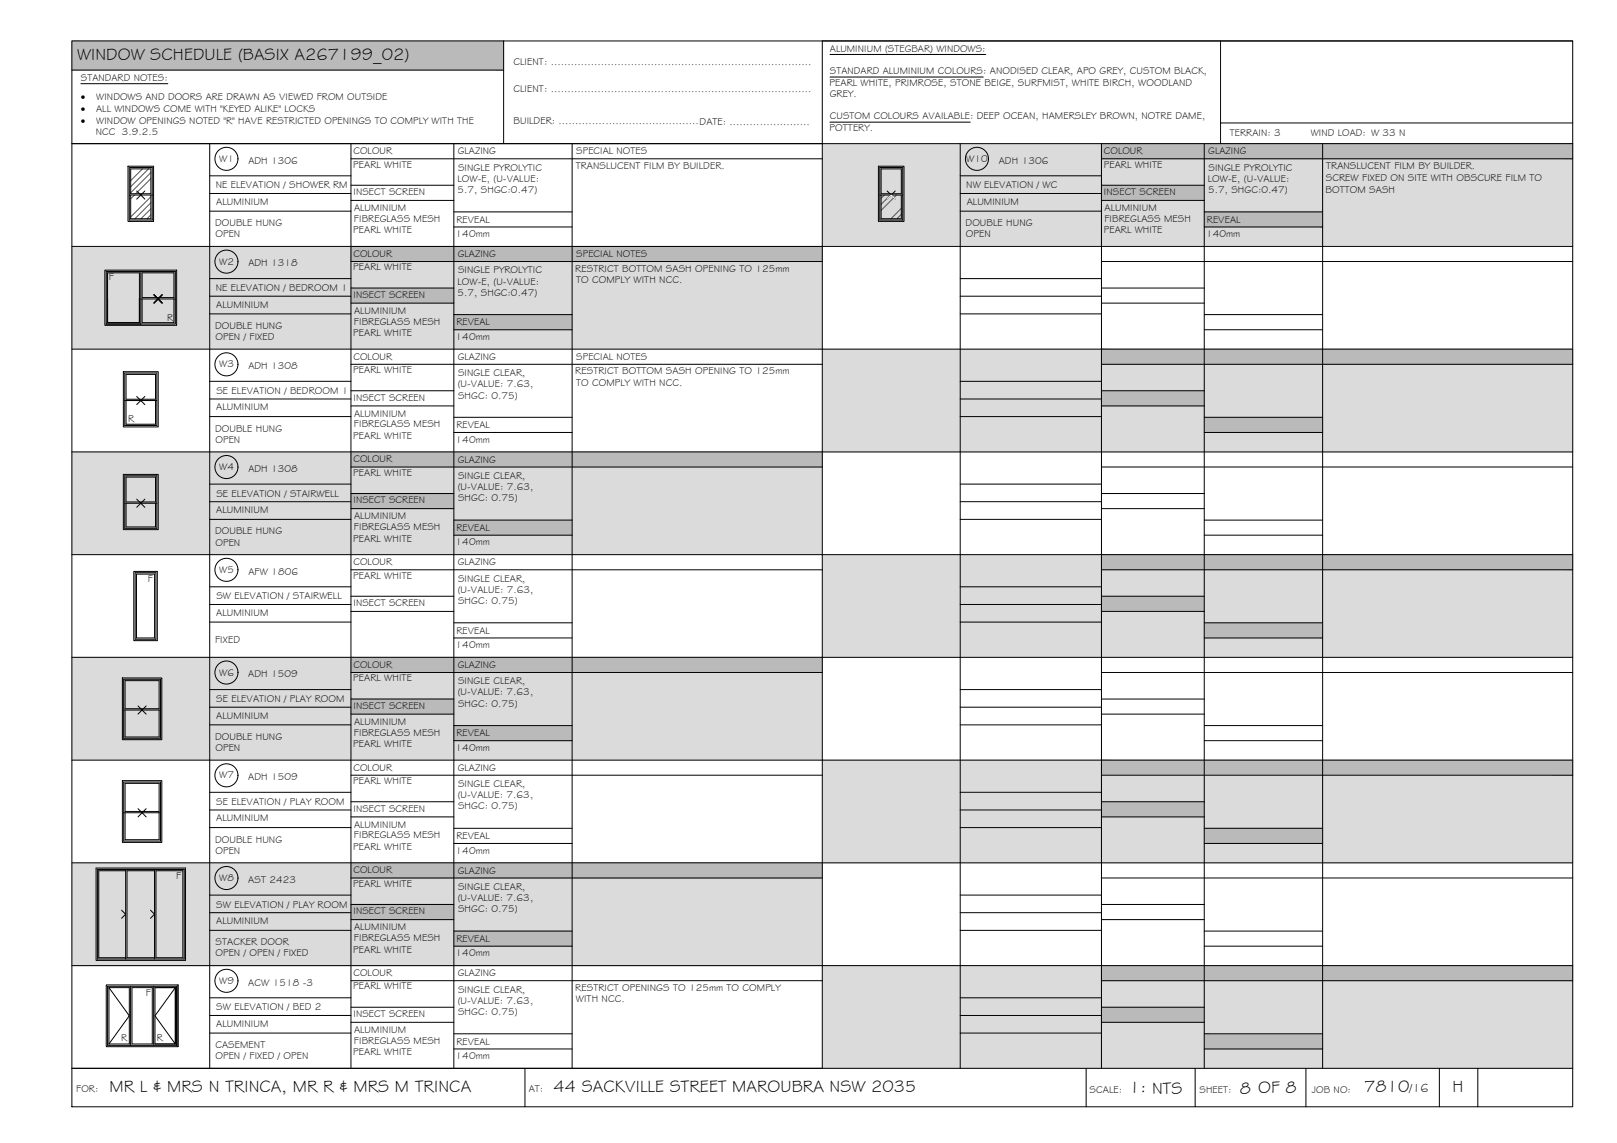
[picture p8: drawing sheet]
<svg xmlns="http://www.w3.org/2000/svg" width="420mm" height="297mm" viewBox="0 0 420 297" stroke-linecap="round" stroke-linejoin="round" font-family="sans-serif">
<!-- layer: WINDOWS -->
<g fill="none" stroke="#000" stroke-width=".26">
<path d="M33.6 43.5h6v13.7h-6zM33.6 50.7h6M34 43.9h5.2v6.4h-5.2zM34 50.7v6.1h5.2v-6.1M35.5 49.6l1.1 1.1 1-1.1M35.5 51.7l1.1-1 1 1M228.6 43.5h6v13.7h-6zM228.6 50.7h6M228.9 43.9h5.3v6.4h-5.3zM228.9 50.7v6.1h5.3v-6.1M230.5 49.6l1.1 1.1 1-1.1M230.5 51.7l1.1-1 1 1"/>
<path d="M27.6 70.6h18v13.6h-18zM27.9 77.7v6.2h8.3h-8.3v-13h8.3v13v-6.2M36.6 70.6v13.6h-9M36.6 77.7h9M36.9 77.7v6.2h8.3v-6.2M36.9 70.9h8.3v6.4h-8.3zM40 76.6l2.1 2.2-2.1-2.2M40 76.6l2.1 2.2M42.1 76.6l-2.1 2.2M32.4 96.9h8.4v13.7h-8.4zM32.8 97.3h7.6v6.5h-7.6zM32.4 104.1h8.4"/>
<path d="M32.8 104.1v6.2h7.6v-6.2M35.5 103l1.1 1.1 1-1.1M35.5 105.1l1.1-1 1 1M32.4 123.6h8.4v13.7h-8.4zM32.4 130.8h8.4M32.8 124h7.6v6.4h-7.6zM32.8 130.8v6.1h7.6v-6.1M35.5 129.7l1.1 1.1 1-1.1M35.5 131.8l1.1-1 1 1M35.1 148.8h5.4v17.3h-5.4zM35.5 149.2h4.7v16.6h-4.7zM32.1 176.5h9.6v15.4h-9.6z"/>
<path d="M32.5 176.9h8.8v7.3h-8.8zM32.1 184.5h9.6M32.5 184.5v7h8.8v-7M35.9 183.5l1 1 1.1-1M35.9 185.6l1-1.1 1.1 1.1M32.1 203.2h9.6v15.4h-9.6zM32.1 211.2h9.6M32.5 203.6h8.8v7.3h-8.8zM32.5 211.2v7h8.8v-7M35.9 210.2l1 1 1.1-1M35.9 212.3l1-1.1 1.1 1.1M25.3 225.9h22.6v23.3h-22.6z"/>
<path d="M31.6 236.5l1 1.1-1 1M32.6 226.3h-6.9v22.6h6.9M32.6 225.9v23.3M39.1 236.5l1.1 1.1-1.1 1M40.2 225.9v23.3M40.2 226.3h-7.2v22.6h7.2M40.5 226.3h7v22.6h-7zM27.9 256.3h18v15.4h-18zM28.3 256.7l5.3 7.3-5.3 7.3M28.3 256.7h5.3v14.6h-5.3M28.3 256.7v14.6M33.9 256.3v15.4"/>
<path d="M34.3 256.7h5.3v14.6h-5.3zM39.9 256.3v15.4M45.6 256.7v14.6h-5.3M45.6 256.7l-5.3 7.3 5.3 7.3M45.6 256.7h-5.3v14.6M45.6 256.7v14.6M40.3 271.3h5.3"/>
<circle cx="58.8" cy="41.3" r="3"/>
<circle cx="253.8" cy="41.3" r="3"/>
<circle cx="58.8" cy="68" r="3"/>
<circle cx="58.8" cy="94.7" r="3"/>
<circle cx="58.8" cy="121.4" r="3"/>
<circle cx="58.8" cy="148.1" r="3"/>
<circle cx="58.8" cy="174.8" r="3"/>
<circle cx="58.8" cy="201.5" r="3"/>
<circle cx="58.8" cy="228.2" r="3"/>
<circle cx="58.8" cy="254.9" r="3"/>
</g>
<!-- layer: NEWWORK -->
<path d="M33.3 43.2h6.6v14.3h-6.6zM228.2 43.2h6.7v14.3h-6.7zM27.2 70.2h18.7v14.4h-18.7zM32.1 96.6h9v14.3h-9zM32.1 123.3h9v14.3h-9zM34.8 148.5h6.1v18h-6.1zM31.8 176.2h10.2v16h-10.2zM31.8 202.9h10.2v16h-10.2zM25 225.6h23.2v24h-23.2zM27.6 256h18.7v16h-18.7z" fill="none" stroke="#000" stroke-width=".26"/>
<!-- layer: HATCH -->
<g fill="none" stroke="#545454" stroke-width=".26">
<path d="M34.9 50.7l-.9 1M37 43.9l-3 3M38.6 43.9l-4.6 4.6M39.2 51.1l-5.2 5.3M39.2 44.8l-5.2 5.3M39.2 46.4l-3.9 3.9M39.2 52.7l-4.1 4.1M39.2 54.3l-2.6 2.5M39.2 55.8l-1 1M229.8 50.7l-.9 .8M231.4 50.7l-2.5 2.4M232.9 50.7l-4 4"/>
<path d="M234.2 54.1l-2.7 2.7M234.2 55.7l-1.1 1.1"/>
</g>
<!-- layer: WINDOW SCHEDULE HATCH -->
<g fill="#dbdbdb" stroke="#dbdbdb" stroke-width=".26">
<path d="M213.7 37.3l195 26.7v-26.7zM213.7 37.3l195 26.7h-195z"/>
<path d="M18.7 64l195 26.7v-26.7zM18.7 64l195 26.7h-195z"/>
<path d="M213.7 90.7l195 26.7v-26.7zM213.7 90.7l195 26.7h-195z"/>
<path d="M18.7 117.4l195 26.7v-26.7zM18.7 117.4l195 26.7h-195z"/>
<path d="M213.7 144.1l195 26.7v-26.7zM213.7 144.1l195 26.7h-195z"/>
<path d="M18.7 170.8l195 26.7v-26.7zM18.7 170.8l195 26.7h-195z"/>
<path d="M213.7 197.5l195 26.7v-26.7zM213.7 197.5l195 26.7h-195z"/>
<path d="M18.7 224.2l195 26.7v-26.7zM18.7 224.2l195 26.7h-195z"/>
<path d="M213.7 250.9l195 26.7v-26.7zM213.7 250.9l195 26.7h-195z"/>
</g>
<g fill="#bababa" stroke="#bababa" stroke-width=".26">
<path d="M18.7 10.6l112.2 7.6v-7.6zM18.7 10.6l112.2 7.6h-112.2z"/>
<path d="M286.2 37.3l122.5 4v-4zM286.2 37.3l122.5 4h-122.5z"/>
<path d="M286.2 48.1l26.7 4v-4zM286.2 48.1l26.7 4h-26.7z"/>
<path d="M312.9 55.1l30.8 3.9v-3.9zM312.9 55.1l30.8 3.9h-30.8z"/>
<path d="M91.2 64l122.5 4v-4zM91.2 64l122.5 4h-122.5z"/>
<path d="M91.2 74.9l26.7 3.9v-3.9zM91.2 74.9l26.7 3.9h-26.7z"/>
<path d="M117.9 81.8l30.8 3.9v-3.9zM117.9 81.8l30.8 3.9h-30.8z"/>
<path d="M286.2 90.7l122.5 4v-4zM286.2 90.7l122.5 4h-122.5z"/>
<path d="M286.2 101.6l26.7 3.9v-3.9zM286.2 101.6l26.7 3.9h-26.7z"/>
<path d="M312.9 108.5l30.8 3.9v-3.9zM312.9 108.5l30.8 3.9h-30.8z"/>
<path d="M91.2 117.4l122.5 4v-4zM91.2 117.4l122.5 4h-122.5z"/>
<path d="M91.2 128.3l26.7 3.9v-3.9zM91.2 128.3l26.7 3.9h-26.7z"/>
<path d="M117.9 135.2l30.8 3.9v-3.9zM117.9 135.2l30.8 3.9h-30.8z"/>
<path d="M286.2 144.1l122.5 4v-4zM286.2 144.1l122.5 4h-122.5z"/>
<path d="M286.2 155l26.7 3.9v-3.9zM286.2 155l26.7 3.9h-26.7z"/>
<path d="M312.9 161.9l30.8 3.9v-3.9zM312.9 161.9l30.8 3.9h-30.8z"/>
<path d="M91.2 170.8l122.5 4v-4zM91.2 170.8l122.5 4h-122.5z"/>
<path d="M91.2 181.6l26.7 4v-4zM91.2 181.6l26.7 4h-26.7z"/>
<path d="M117.9 188.6l30.8 3.9v-3.9zM117.9 188.6l30.8 3.9h-30.8z"/>
<path d="M286.2 197.5l122.5 4v-4zM286.2 197.5l122.5 4h-122.5z"/>
<path d="M286.2 208.4l26.7 3.9v-3.9zM286.2 208.4l26.7 3.9h-26.7z"/>
<path d="M312.9 215.3l30.8 3.9v-3.9zM312.9 215.3l30.8 3.9h-30.8z"/>
<path d="M91.2 224.2l122.5 4v-4zM91.2 224.2l122.5 4h-122.5z"/>
<path d="M91.2 235l26.7 4v-4zM91.2 235l26.7 4h-26.7z"/>
<path d="M117.9 242l30.8 3.9v-3.9zM117.9 242l30.8 3.9h-30.8z"/>
<path d="M286.2 250.9l122.5 4v-4zM286.2 250.9l122.5 4h-122.5z"/>
<path d="M286.2 261.8l26.7 3.9v-3.9zM286.2 261.8l26.7 3.9h-26.7z"/>
<path d="M312.9 268.7l30.8 3.9v-3.9zM312.9 268.7l30.8 3.9h-30.8z"/>
</g>
<!-- layer: BORDER -->
<g fill="none" stroke="#000" stroke-width=".26">
<path d="M18.7 10.6h390v277h-390zM18.7 18.2h112.2M130.9 10.6v26.7M317.1 10.6v26.7M408.7 10.6h-195v267M18.7 37.3h390M54.5 37.3v240.3M91.2 37.3v240.3M117.9 37.3v240.3M148.7 37.3v240.3M249.5 37.3v240.3M286.2 37.3v240.3"/>
<path d="M312.9 37.3v240.3M317.1 32h91.6M343.7 37.3v240.3M54.5 45.7h36.7M54.5 50.3h36.7M54.5 54.9h36.7M91.2 41.3h122.5M91.2 48.1h26.7M91.2 52.1h26.7M117.9 55.1h30.8M117.9 59h30.8M249.5 45.7h36.7"/>
<path d="M249.5 50.3h36.7M249.5 54.9h36.7M286.2 41.3h122.5M286.2 48.1h26.7M286.2 52.1h26.7M312.9 55.1h30.8M312.9 59h30.8M18.7 64h390M54.5 72.4h36.7M54.5 77h36.7M91.2 68h122.5M91.2 74.9h26.7"/>
<path d="M91.2 78.8h26.7M249.5 72.4h36.7M249.5 77h36.7M286.2 68h122.5M286.2 74.9h26.7M286.2 78.8h26.7M18.7 90.7h390M54.5 81.6h36.7M54.5 99.1h36.7M91.2 94.7h122.5M117.9 81.8h30.8M117.9 85.7h30.8"/>
<path d="M249.5 81.6h36.7M249.5 99.1h36.7M286.2 94.7h122.5M312.9 81.8h30.8M312.9 85.7h30.8M18.7 117.4h390M54.5 103.7h36.7M54.5 108.3h36.7M91.2 101.6h26.7M91.2 105.5h26.7M117.9 108.5h30.8M117.9 112.4h30.8"/>
<path d="M249.5 103.7h36.7M249.5 108.3h36.7M286.2 101.6h26.7M286.2 105.5h26.7M312.9 108.5h30.8M312.9 112.4h30.8M54.5 125.8h36.7M54.5 130.4h36.7M54.5 135h36.7M91.2 121.4h122.5M91.2 128.3h26.7M91.2 132.2h26.7"/>
<path d="M117.9 135.2h30.8M117.9 139.1h30.8M249.5 125.8h36.7M249.5 130.4h36.7M249.5 135h36.7M286.2 121.4h122.5M286.2 128.3h26.7M286.2 132.2h26.7M312.9 135.2h30.8M312.9 139.1h30.8M18.7 144.1h390M54.5 152.5h36.7"/>
<path d="M54.5 157.1h36.7M91.2 148.1h122.5M91.2 155h26.7M91.2 158.9h26.7M249.5 152.5h36.7M249.5 157.1h36.7M286.2 148.1h122.5M286.2 155h26.7M286.2 158.9h26.7M18.7 170.8h390M54.5 161.7h36.7M54.5 179.2h36.7"/>
<path d="M91.2 174.8h122.5M117.9 161.9h30.8M117.9 165.8h30.8M249.5 161.7h36.7M249.5 179.2h36.7M286.2 174.8h122.5M312.9 161.9h30.8M312.9 165.8h30.8M18.7 197.5h390M54.5 183.8h36.7M54.5 188.4h36.7M91.2 181.7h26.7"/>
<path d="M91.2 185.6h26.7M117.9 188.6h30.8M117.9 192.5h30.8M249.5 183.8h36.7M249.5 188.4h36.7M286.2 181.7h26.7M286.2 185.6h26.7M312.9 188.6h30.8M312.9 192.5h30.8M54.5 205.9h36.7M54.5 210.5h36.7M54.5 215.1h36.7"/>
<path d="M91.2 201.5h122.5M91.2 208.4h26.7M91.2 212.3h26.7M117.9 215.3h30.8M117.9 219.2h30.8M249.5 205.9h36.7M249.5 210.5h36.7M249.5 215.1h36.7M286.2 201.5h122.5M286.2 208.4h26.7M286.2 212.3h26.7M312.9 215.3h30.8"/>
<path d="M312.9 219.2h30.8M18.7 224.2h390M54.5 232.6h36.7M54.5 237.2h36.7M91.2 228.2h122.5M91.2 235h26.7M91.2 239h26.7M249.5 232.6h36.7M249.5 237.2h36.7M286.2 228.2h122.5M286.2 235h26.7M286.2 239h26.7"/>
<path d="M18.7 250.9h390M54.5 241.8h36.7M54.5 259.3h36.7M91.2 254.9h122.5M117.9 242h30.8M117.9 245.9h30.8M249.5 241.8h36.7M249.5 259.3h36.7M286.2 254.9h122.5M312.9 242h30.8M312.9 245.9h30.8M18.7 277.6h390"/>
<path d="M54.5 263.9h36.7M54.5 268.5h36.7M91.2 261.8h26.7M91.2 265.7h26.7M117.9 268.7h30.8M117.9 272.6h30.8M136.4 277.6v10M249.5 263.9h36.7M249.5 268.5h36.7M282.2 277.6v10M286.2 261.8h26.7M286.2 265.7h26.7"/>
<path d="M310.5 277.6v10M312.9 268.7h30.8M312.9 272.6h30.8M339.3 277.6v10M374 277.6v10M384 277.6v10"/>
</g>
<!-- layer: TEXT -->
<path d="M215.7 14.2h40.4M21 21.8h22.6M215.6 31.7h36.5M215.7 20h39.8" fill="none" stroke="#000" stroke-width=".26"/>
<!-- layer: MASK -->
<path d="M230.5 51.7l1.1-1 1 1" fill="none" stroke="#fff" stroke-width=".26"/>
<g font-size="4.5">
<text x="20" y="15.6">WINDOW SCHEDULE (BASIX A267199_02)</text>
<text x="28.5" y="283.7">MR L &amp; MRS N TRINCA, MR R &amp; MRS M TRINCA</text>
<text x="143.8" y="283.7">44 SACKVILLE STREET MAROUBRA NSW 2035</text>
<text x="293.4" y="284">1: NTS</text>
<text x="322.2" y="284.2">8 OF 8</text>
<text x="354.5" y="283.9">7810</text>
<text x="377.4" y="283.8">H</text>
</g>
<text font-size="3.2" x="366.3" y="283.9">/16</text>
<g font-size="2.6">
<text x="133.4" y="16.9">CLIENT: ..............................................................................</text>
<text x="215.7" y="13.5">ALUMINIUM (STEGBAR) WINDOWS:</text>
<text x="21" y="21.1">STANDARD NOTES:</text>
<text x="215.6" y="22.2">PEARL WHITE, PRIMROSE, STONE BEIGE, SURFMIST, WHITE BIRCH, WOODLAND</text>
<text x="215.7" y="19.3">STANDARD ALUMINIUM COLOURS: ANODISED CLEAR, APO GREY, CUSTOM BLACK,</text>
<text x="21" y="26.1">·</text>
<text x="21" y="29.1">·</text>
<text x="25" y="29.1">ALL WINDOWS COME WITH &quot;KEYED ALIKE&quot; LOCKS</text>
<text x="25" y="26.1">WINDOWS AND DOORS ARE DRAWN AS VIEWED FROM OUTSIDE</text>
<text x="133.4" y="24">CLIENT: ..............................................................................</text>
<text x="215.6" y="25.2">GREY.</text>
<text x="21" y="32.1">·</text>
<text x="24.9" y="35.1">NCC 3.9.2.5</text>
<text x="25" y="32.1">WINDOW OPENINGS NOTED &quot;R&quot; HAVE RESTRICTED OPENINGS TO COMPLY WITH THE</text>
<text x="133.4" y="32.3">BUILDER: ..........................................DATE: ........................</text>
<text x="215.6" y="34">POTTERY.</text>
<text x="215.6" y="31">CUSTOM COLOURS AVAILABLE: DEEP OCEAN, HAMERSLEY BROWN, NOTRE DAME,</text>
<text x="319.6" y="35.4">TERRAIN: 3</text>
<text x="340.6" y="35.4">WIND LOAD: W 33 N</text>
<text x="91.8" y="40.1">COLOUR</text>
<text x="119" y="40.1">GLAZING</text>
<text x="149.7" y="40.1">SPECIAL NOTES</text>
<text x="286.8" y="40.1">COLOUR</text>
<text x="314" y="40.1">GLAZING</text>
<text x="57" y="42.1">W1</text>
<text x="64.5" y="42.5">ADH 1306</text>
<text x="91.8" y="43.5">PEARL WHITE</text>
<text x="118.9" y="47.2">LOW-E, (U-VALUE:</text>
<text x="119" y="44.3">SINGLE PYROLYTIC</text>
<text x="149.6" y="43.9">TRANSLUCENT FILM BY BUILDER.</text>
<text x="251.1" y="42.1">W10</text>
<text x="259.5" y="42.5">ADH 1306</text>
<text x="286.8" y="43.5">PEARL WHITE</text>
<text x="313.9" y="47.2">LOW-E, (U-VALUE:</text>
<text x="314" y="44.3">SINGLE PYROLYTIC</text>
<text x="344.5" y="47.2">SCREW FIXED ON SITE WITH OBSCURE FILM TO</text>
<text x="344.6" y="43.9">TRANSLUCENT FILM BY BUILDER.</text>
<text x="56.1" y="49">NE ELEVATION / SHOWER RM</text>
<text x="56.2" y="53.2">ALUMINIUM</text>
<text x="91.8" y="50.7">INSECT SCREEN</text>
<text x="118.9" y="50.2">5.7, SHGC:0.47)</text>
<text x="251.1" y="49">NW ELEVATION / WC</text>
<text x="251.2" y="53.2">ALUMINIUM</text>
<text x="286.9" y="50.7">INSECT SCREEN</text>
<text x="313.9" y="50.2">5.7, SHGC:0.47)</text>
<text x="344.4" y="50.1">BOTTOM SASH</text>
<text x="55.9" y="58.8">DOUBLE HUNG</text>
<text x="92" y="57.7">FIBREGLASS MESH</text>
<text x="92" y="54.9">ALUMINIUM</text>
<text x="118.6" y="57.9">REVEAL</text>
<text x="250.9" y="58.8">DOUBLE HUNG</text>
<text x="287" y="57.7">FIBREGLASS MESH</text>
<text x="287" y="54.9">ALUMINIUM</text>
<text x="313.6" y="57.9">REVEAL</text>
<text x="56" y="61.7">OPEN</text>
<text x="91.8" y="60.7">PEARL WHITE</text>
<text x="118.4" y="61.7">140mm</text>
<text x="251" y="61.7">OPEN</text>
<text x="286.8" y="60.7">PEARL WHITE</text>
<text x="313.4" y="61.7">140mm</text>
<text x="57" y="68.8">W2</text>
<text x="64.5" y="69.2">ADH 1318</text>
<text x="91.8" y="70.2">PEARL WHITE</text>
<text x="91.8" y="66.8">COLOUR</text>
<text x="119" y="66.9">GLAZING</text>
<text x="119" y="71">SINGLE PYROLYTIC</text>
<text x="149.5" y="70.6">RESTRICT BOTTOM SASH OPENING TO 125mm</text>
<text x="149.7" y="66.9">SPECIAL NOTES</text>
<text x="28.3" y="72.8">F</text>
<text x="56.1" y="75.7">NE ELEVATION / BEDROOM 1</text>
<text x="91.8" y="77.4">INSECT SCREEN</text>
<text x="118.9" y="73.9">LOW-E, (U-VALUE:</text>
<text x="118.9" y="76.9">5.7, SHGC:0.47)</text>
<text x="149.7" y="73.5">TO COMPLY WITH NCC.</text>
<text x="43.4" y="83.5">R</text>
<text x="56.2" y="79.9">ALUMINIUM</text>
<text x="92" y="81.6">ALUMINIUM</text>
<text x="55.9" y="85.4">DOUBLE HUNG</text>
<text x="56" y="88.3">OPEN / FIXED</text>
<text x="91.8" y="87.4">PEARL WHITE</text>
<text x="92" y="84.4">FIBREGLASS MESH</text>
<text x="118.4" y="88.3">140mm</text>
<text x="118.6" y="84.6">REVEAL</text>
<text x="57" y="95.5">W3</text>
<text x="64.5" y="95.9">ADH 1308</text>
<text x="91.8" y="93.5">COLOUR</text>
<text x="119" y="93.5">GLAZING</text>
<text x="149.7" y="93.5">SPECIAL NOTES</text>
<text x="91.8" y="96.9">PEARL WHITE</text>
<text x="118.9" y="100.6">(U-VALUE: 7.63,</text>
<text x="119" y="97.7">SINGLE CLEAR,</text>
<text x="149.5" y="97.3">RESTRICT BOTTOM SASH OPENING TO 125mm</text>
<text x="149.7" y="100.2">TO COMPLY WITH NCC.</text>
<text x="56.2" y="106.7">ALUMINIUM</text>
<text x="56.2" y="102.4">SE ELEVATION / BEDROOM 1</text>
<text x="91.8" y="104.1">INSECT SCREEN</text>
<text x="119" y="103.6">SHGC: 0.75)</text>
<text x="33.3" y="109.6">R</text>
<text x="55.9" y="112.2">DOUBLE HUNG</text>
<text x="92" y="111.1">FIBREGLASS MESH</text>
<text x="92" y="108.3">ALUMINIUM</text>
<text x="118.6" y="111.3">REVEAL</text>
<text x="56" y="115.1">OPEN</text>
<text x="91.8" y="114.1">PEARL WHITE</text>
<text x="118.4" y="115">140mm</text>
<text x="57" y="122.2">W4</text>
<text x="64.5" y="122.7">ADH 1308</text>
<text x="91.8" y="123.6">PEARL WHITE</text>
<text x="91.8" y="120.2">COLOUR</text>
<text x="119" y="120.3">GLAZING</text>
<text x="119" y="124.4">SINGLE CLEAR,</text>
<text x="56.2" y="129.1">SE ELEVATION / STAIRWELL</text>
<text x="91.8" y="130.8">INSECT SCREEN</text>
<text x="118.9" y="127.3">(U-VALUE: 7.63,</text>
<text x="119" y="130.3">SHGC: 0.75)</text>
<text x="56.2" y="133.3">ALUMINIUM</text>
<text x="92" y="137.8">FIBREGLASS MESH</text>
<text x="92" y="135">ALUMINIUM</text>
<text x="118.6" y="138">REVEAL</text>
<text x="55.9" y="138.9">DOUBLE HUNG</text>
<text x="56" y="141.8">OPEN</text>
<text x="91.8" y="140.8">PEARL WHITE</text>
<text x="118.4" y="141.7">140mm</text>
<text x="57" y="148.9">W5</text>
<text x="64.5" y="149.3">AFW 1806</text>
<text x="91.8" y="146.9">COLOUR</text>
<text x="119" y="147">GLAZING</text>
<text x="38.4" y="151.2">F</text>
<text x="56.2" y="155.8">SW ELEVATION / STAIRWELL</text>
<text x="91.8" y="150.3">PEARL WHITE</text>
<text x="118.9" y="154">(U-VALUE: 7.63,</text>
<text x="119" y="151.1">SINGLE CLEAR,</text>
<text x="56.2" y="160">ALUMINIUM</text>
<text x="91.8" y="157.5">INSECT SCREEN</text>
<text x="119" y="157">SHGC: 0.75)</text>
<text x="55.9" y="167">FIXED</text>
<text x="118.6" y="164.7">REVEAL</text>
<text x="91.8" y="173.6">COLOUR</text>
<text x="118.4" y="168.4">140mm</text>
<text x="119" y="173.6">GLAZING</text>
<text x="57" y="175.6">W6</text>
<text x="64.5" y="176.1">ADH 1509</text>
<text x="91.8" y="177">PEARL WHITE</text>
<text x="119" y="177.8">SINGLE CLEAR,</text>
<text x="56.2" y="182.5">SE ELEVATION / PLAY ROOM</text>
<text x="91.8" y="184.2">INSECT SCREEN</text>
<text x="118.9" y="180.7">(U-VALUE: 7.63,</text>
<text x="119" y="183.7">SHGC: 0.75)</text>
<text x="56.2" y="186.7">ALUMINIUM</text>
<text x="92" y="191.2">FIBREGLASS MESH</text>
<text x="92" y="188.4">ALUMINIUM</text>
<text x="118.6" y="191.4">REVEAL</text>
<text x="55.9" y="192.3">DOUBLE HUNG</text>
<text x="56" y="195.2">OPEN</text>
<text x="91.8" y="194.2">PEARL WHITE</text>
<text x="118.4" y="195.1">140mm</text>
<text x="57" y="202.3">W7</text>
<text x="64.5" y="202.7">ADH 1509</text>
<text x="91.8" y="203.7">PEARL WHITE</text>
<text x="91.8" y="200.3">COLOUR</text>
<text x="119" y="200.4">GLAZING</text>
<text x="56.2" y="209.2">SE ELEVATION / PLAY ROOM</text>
<text x="118.9" y="207.4">(U-VALUE: 7.63,</text>
<text x="119" y="204.5">SINGLE CLEAR,</text>
<text x="56.2" y="213.4">ALUMINIUM</text>
<text x="91.8" y="210.9">INSECT SCREEN</text>
<text x="92" y="215.1">ALUMINIUM</text>
<text x="119" y="210.4">SHGC: 0.75)</text>
<text x="55.9" y="219">DOUBLE HUNG</text>
<text x="56" y="221.9">OPEN</text>
<text x="91.8" y="220.9">PEARL WHITE</text>
<text x="92" y="217.9">FIBREGLASS MESH</text>
<text x="118.4" y="221.8">140mm</text>
<text x="118.6" y="218.1">REVEAL</text>
<text x="91.8" y="227">COLOUR</text>
<text x="119" y="227">GLAZING</text>
<text x="45.8" y="228.5">F</text>
<text x="57" y="229">W8</text>
<text x="64.5" y="229.5">AST 2423</text>
<text x="91.8" y="230.4">PEARL WHITE</text>
<text x="119" y="231.2">SINGLE CLEAR,</text>
<text x="56.2" y="235.9">SW ELEVATION / PLAY ROOM</text>
<text x="91.8" y="237.6">INSECT SCREEN</text>
<text x="118.9" y="234.1">(U-VALUE: 7.63,</text>
<text x="119" y="237.1">SHGC: 0.75)</text>
<text x="56" y="245.6">STACKER DOOR</text>
<text x="56.2" y="240.1">ALUMINIUM</text>
<text x="92" y="244.6">FIBREGLASS MESH</text>
<text x="92" y="241.8">ALUMINIUM</text>
<text x="118.6" y="244.8">REVEAL</text>
<text x="56" y="248.5">OPEN / OPEN / FIXED</text>
<text x="91.8" y="247.6">PEARL WHITE</text>
<text x="118.4" y="248.6">140mm</text>
<text x="57" y="255.7">W9</text>
<text x="64.5" y="256.2">ACW 1518 -3</text>
<text x="91.8" y="257.1">PEARL WHITE</text>
<text x="91.8" y="253.7">COLOUR</text>
<text x="119" y="253.8">GLAZING</text>
<text x="119" y="257.9">SINGLE CLEAR,</text>
<text x="149.5" y="257.5">RESTRICT OPENINGS TO 125mm TO COMPLY</text>
<text x="37.9" y="258.9">F</text>
<text x="56.2" y="262.6">SW ELEVATION / BED 2</text>
<text x="118.9" y="260.8">(U-VALUE: 7.63,</text>
<text x="119" y="263.8">SHGC: 0.75)</text>
<text x="149.6" y="260.4">WITH NCC.</text>
<text x="56.2" y="266.8">ALUMINIUM</text>
<text x="91.8" y="264.3">INSECT SCREEN</text>
<text x="92" y="268.5">ALUMINIUM</text>
<text x="31.5" y="270.7">R</text>
<text x="40.8" y="270.7">R</text>
<text x="56" y="272.3">CASEMENT</text>
<text x="56" y="275.2">OPEN / FIXED / OPEN</text>
<text x="91.8" y="274.3">PEARL WHITE</text>
<text x="92" y="271.3">FIBREGLASS MESH</text>
<text x="118.4" y="275.2">140mm</text>
<text x="118.6" y="271.5">REVEAL</text>
<text x="19.8" y="283.8">FOR:</text>
<text x="137.4" y="283.7">AT:</text>
<text x="283.1" y="284">SCALE:</text>
<text x="311.7" y="284">SHEET:</text>
<text x="340.9" y="284">JOB NO:</text>
</g>
</svg>
